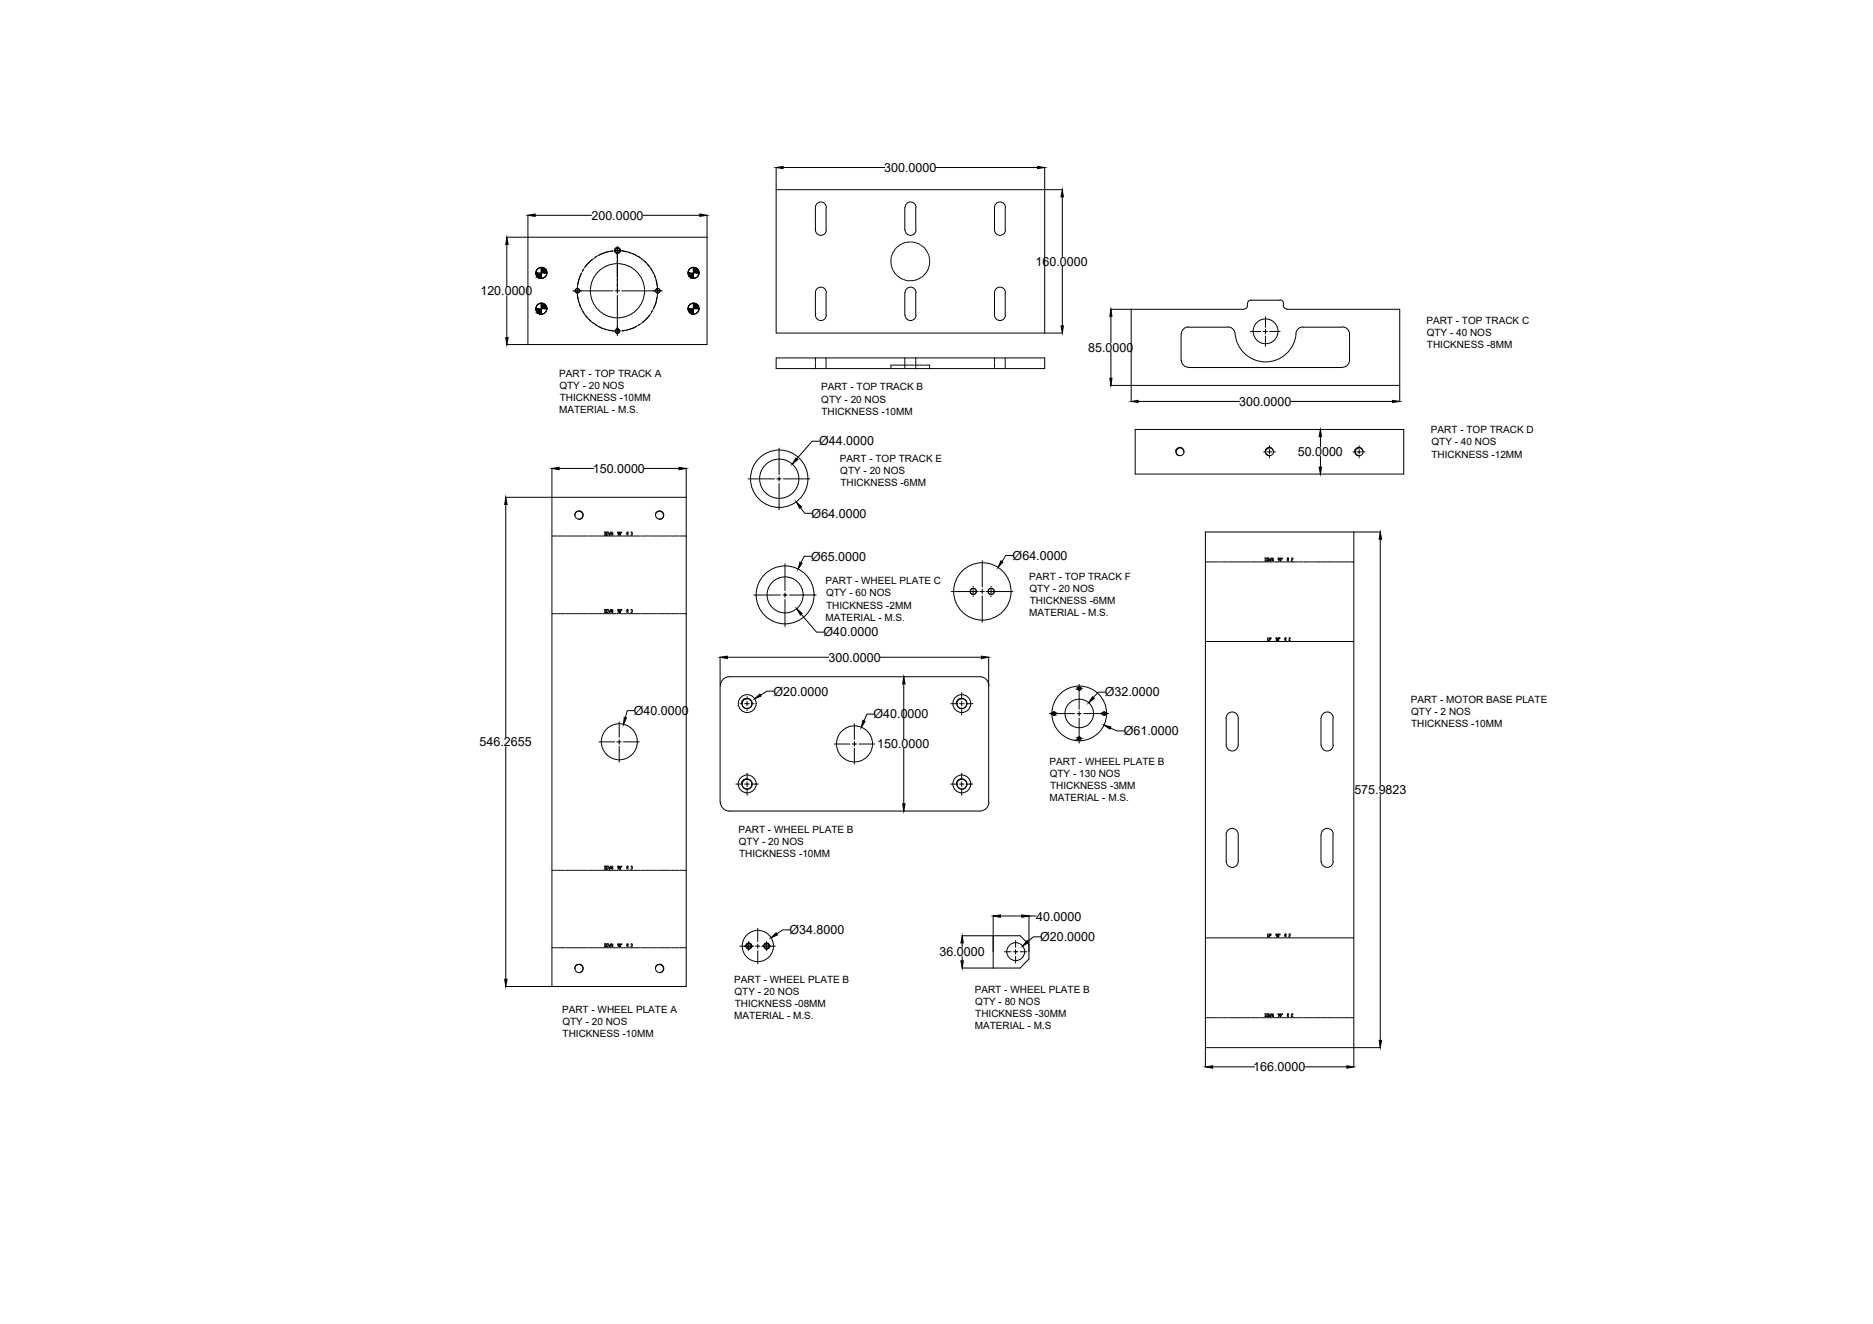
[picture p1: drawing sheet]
<svg xmlns="http://www.w3.org/2000/svg" width="297mm" height="210mm" viewBox="0 0 297 210" stroke-linecap="round" stroke-linejoin="round" font-family="sans-serif">
<!-- layer: 0 -->
<g fill="none" stroke="#000" stroke-width=".16">
<path d="M80.4 37.6h31.7M80.4 38.7v6.7M83.7 34.1v20.5M84.9 34.1h8.9M96.5 39.9l-1.7 .6M97.2 39.8h-.4M97.2 39.8l-.9 .1-1.3 .5M97.6 39.8h1.1l.6 .1M97.6 39.7h.1M97.6 39.7v.1M97.6 39.7h.7M97.9 39v7.5"/>
<path d="M98.6 39.8l1 .1 1.2 .5M99.7 40l.3 .1M102 34.1h9M112.1 34.1v20.5h-31.7M123.1 26.5v26.3h45.4M123.1 30.1h45.4M124.2 26.6h16.1M129.3 36.4a.87 .87 0 0 0 .9 .9 .87 .87 0 0 0 .8-.9M129.3 32.9a.87 .87 0 0 1 .9-.9 .87 .87 0 0 1 .8 .9M129.3 32.9v3.6M131 32.9v3.6M141.7 39.9l-.1 .2"/>
<path d="M141.8 39.7v.1M142 39.5l-.1 .1M142.2 39.3l-.1 .1M142.4 39.1l-.2 .1M142.6 38.9l-.2 .1M142.8 38.7l-.2 .2M143.1 38.7h-.2M143.3 38.5l-.1 .1M143.5 32.9v3.6M143.5 36.4a.87 .87 0 0 0 .9 .9 .87 .87 0 0 0 .9-.9M143.5 32.9a.87 .87 0 0 1 .9-.9 .87 .87 0 0 1 .9 .9M143.6 38.5h-.2"/>
<path d="M143.8 38.4l-.1 .1M143.9 38.4h.2M144.2 38.4h.1M144.5 38.4h.1M144.7 38.4h.2M145 38.4l.1 .1M145.2 32.9v3.6M145.2 38.5h.2M145.5 38.6h.2M145.7 38.7h.2M146 38.8l.1 .1M146.2 39l.1 .1"/>
<path d="M146.4 39.1l.1 .2M146.6 39.3l.1 .2M146.8 39.5l.1 .2M146.9 39.7l.1 .2M147.1 40v.1M148.4 26.6h16.1M157.7 36.4a.87 .87 0 0 0 .9 .9 .87 .87 0 0 0 .9-.9M157.7 32.9a.87 .87 0 0 1 .9-.9 .87 .87 0 0 1 .9 .9M157.7 32.9v3.6M159.4 32.9v3.6M165.7 26.5v26.3M168.5 31.2v9.5"/>
<path d="M80.4 46.9v6.6M90.8 46.1h6.4M91.6 46.2l.2 1.7M91.6 46.8l.2 1 .5 1.2M91.6 45.7v.7M91.6 45.4v.4M91.9 48.2l.1 .4M92.2 43.4l-.6 1.7M92.2 48.9l1 1.5M92.3 43.2l-.2 .4-.5 1.8M92.4 49.4l.2 .3M92.5 42.7l-.1 .4"/>
<path d="M92.6 42.6l-.2 .3M92.8 50l1.3 1.2M93.4 50.6l.3 .3M93.9 41.2l-1.2 1.2M94 51.1l1.5 .9M94.1 41l-1.3 1.3M94.4 51.4l.3 .2M94.5 40.7l-.3 .3M94.7 40.6l-.3 .2M95 51.8l1.3 .5 .9 .2M95.8 52.2l.4 .1M96.5 52.3l1.1 .2h.7"/>
<path d="M97.6 46.1h.7M97.6 52.5h.7M97.8 40.1h.1M97.9 46.8v6.4M98.6 46.1h6.4M99 52.4l-.3 .1M100.4 40.2l1.5 1M100.8 51.8l-1.2 .5-1 .2M101 51.7l-.3 .2-1.3 .4M101.2 40.6l.3 .2M101.5 51.4l-.3 .2M101.6 51.3l-.3 .2"/>
<path d="M101.8 41l1.2 1.3M102.2 41.4l.2 .2M102.6 41.9l1.1 1.5M103 50l-1.2 1.2M103.2 49.8l-1.3 1.3M103.2 42.6l.2 .3M103.4 49.3l-.2 .4M103.5 49.2l-.2 .3M103.6 43.2l.5 1.3 .2 .9M103.8 43.7l.2 .3M104 44.4l.3 1.7M104.2 47.2l-.2 .9-.3 .8"/>
<path d="M104.3 46.8l-.2 1-.5 1.2M104.3 45.7v.4M104.3 46.1v.3M104.3 46.5v.3M123.1 56.7h42.6v1.7h-42.6zM129.3 46.4a.87 .87 0 0 1 .9-.9 .87 .87 0 0 1 .8 .9M129.3 46.4v3.5a.87 .87 0 0 0 .9 .9 .87 .87 0 0 0 .8-.9M129.3 56.7v.2M129.3 57v.2M129.3 57.2v.2M129.3 57.5v.2M129.3 57.8v.2"/>
<path d="M129.3 58.1v.1M129.3 58.3v.1M131 46.4v3.6M131 56.7v.2M131 57v.2M131 57.2v.2M131 57.5v.2M131 57.8v.2M131 58.1v.1M131 58.3v.1M141.3 41.2v.2M141.3 41.5v.1"/>
<path d="M141.3 58.1v.2M141.3 58.3v.1M141.3 41.7v.2M141.3 40.9v.2M141.3 42l.1 .2M141.4 42.3l.1 .1M141.4 40.7l-.1 .1M141.5 57.9l-.2 .1M141.5 40.4l-.1 .2M141.5 42.5v.2M141.6 42.8l.1 .1M141.6 57.9h.2"/>
<path d="M141.6 40.1l-.1 .2M141.7 43l.1 .2M141.8 43.2l.2 .2M141.8 57.9h.2M142 43.4l.1 .2M142.1 57.9h.2M142.2 43.6l.1 .1M142.4 57.9h.2M142.4 43.8l.2 .1M142.6 44l.2 .1M142.6 57.9h.2M142.9 44.1l.1 .1"/>
<path d="M142.9 57.9h.2M143.1 44.2l.1 .1M143.2 57.9h.2M143.3 44.3l.2 .1M143.5 57.9h.2M143.5 46.4v3.6M143.5 56.7v.2M143.5 57v.2M143.5 57.2v.2M143.5 57.5v.2M143.5 57.8v.2M143.5 58.1v.1"/>
<path d="M143.5 58.3v.1M143.5 46.4a.87 .87 0 0 1 .9-.9 .87 .87 0 0 1 .9 .9M143.5 49.9a.87 .87 0 0 0 .9 .9 .87 .87 0 0 0 .9-.9M143.6 44.4l.1 .1M143.7 57.9h.2M143.8 44.5h.2M144 57.9h.2M144.1 44.5h.2M144.3 57.9h.2M144.4 44.5h.2M144.6 57.9h.1M144.8 57.9h.2"/>
<path d="M144.9 44.5h-.3M145.1 57.9h.2M145.1 44.4l-.2 .1M145.2 46.4v3.6M145.2 56.7v.2M145.2 57v.2M145.2 57.2v.2M145.2 57.5v.2M145.2 57.8v.2M145.2 58.1v.1M145.2 58.3v.1M145.4 57.9h.1"/>
<path d="M145.4 44.3l-.2 .1M145.6 57.9h.2M145.6 44.3h-.2M145.9 44.1l-.2 .1M145.9 57.9h.2M146.1 44l-.2 .1M146.2 57.9h.1M146.3 43.8l-.1 .2M146.5 57.9h.1M146.5 43.7l-.1 .1M146.7 43.4l-.2 .2M146.7 57.9h.2"/>
<path d="M146.8 43.2v.2M147 57.9h.2M147 43l-.1 .2M147.1 42.8v.1M147.2 40.2l.1 .2M147.3 42.6l-.1 .1M147.3 57.9l.1 .1M147.3 40.5v.2M147.3 42.3v.2M147.3 40.7l.1 .2M147.4 41v.2M147.4 42.1l-.1 .1"/>
<path d="M147.4 41.2v.2M147.4 41.5v.2M147.4 58.1v.2M147.4 58.3v.1M147.4 41.8v.1M157.7 46.4a.87 .87 0 0 1 .9-.9 .87 .87 0 0 1 .9 .9M157.7 46.4v3.5a.87 .87 0 0 0 .9 .9 .87 .87 0 0 0 .9-.9M157.7 56.7v.2M157.7 57v.2M157.7 57.2v.2M157.7 57.5v.2M157.7 57.8v.2"/>
<path d="M157.7 58.1v.1M157.7 58.3v.1M159.4 46.4v3.6M159.4 56.7v.2M159.4 57v.2M159.4 57.2v.2M159.4 57.5v.2M159.4 57.8v.2M159.4 58.1v.1M159.4 58.3v.1M168.5 42.2v9.5M176.1 49h3.3"/>
<path d="M176.2 50.1v4.2M176.2 55.8v4.2M187.3 53v4.1M187.4 57.1a1.12 1.12 0 0 0 1.1 1.1M188.5 51.9h6.2M188.5 58.3h24.4M188.5 51.8a1.12 1.12 0 0 0-1.1 1.2M194.7 51.8a1.15 1.15 0 0 1 1.2 1.1 4.9 4.9 0 0 0 5 4.5 4.9 4.9 0 0 0 4.7-4.9 1.12 1.12 0 0 1 1-.7M197.3 49h-17.9v14.7M197.8 48.1v.3M197.9 48.4l-.3 .5-.3 .1M198.3 52.5h1.7"/>
<path d="M198.4 47.6h4.6M198.4 47.6h-.3l-.2 .5M200.3 52.5h.7M200.7 50.2v1.7M200.7 52.2v.7M200.7 53.3v1.6M201.4 52.5h1.6M203 47.6h.3l.3 .5M203.5 48.4l.3 .5 .3 .1M203.5 48.1v.3M204.1 49h17.9v14.7M206.6 51.9h6.3"/>
<path d="M212.9 51.8a1.12 1.12 0 0 1 1.1 1.2v4.1M214 57.1a1.12 1.12 0 0 1-1.1 1.1M80.2 78.8h28.6M80.2 80v36.9M87.5 74.2v82.2M88.7 74.3h5.5M102.2 74.3h5.5M108.8 74.2v82.2h-28.6M118.6 75.9h4.2M123.2 75.9h.7M123.5 75.9l.1 .1M123.6 71v4.2"/>
<path d="M123.6 75.6v.7M123.6 76.6v4.2M124.2 75.9h4.2M129.9 69.9h-1.1l-2.4 2.8M176.1 61.1h3.3M179.4 61.1h42.6M180 68.1h42.6v7.1h-42.6zM180.5 63.6h16.1M186.6 71.1a.63 .63 0 0 1 .8-.1 .63 .63 0 0 1 .3 .6 .6 .6 0 0 0-.6-.6 .6 .6 0 0 0-.6 .6 .6 .6 0 0 0 .6 .6 .65 .65 0 0 1-.6-.3 .65 .65 0 0 1 .1-.8zM187.8 71.6a.61 .61 0 0 1-.6 .6M200.4 71.6h.2M200.8 71.1a.66 .66 0 0 1 .8-.1 .66 .66 0 0 1 .4 .6 .61 .61 0 0 0-.6-.6 .61 .61 0 0 0-.7 .6 .61 .61 0 0 0 .6 .6 .65 .65 0 0 1-.6-.3 .65 .65 0 0 1 .1-.8z"/>
<path d="M201 71.6h.7M201.3 70.7v.2M201.3 71.3v.7M201.3 72.3v.3M202 71.6a.61 .61 0 0 1-.7 .6M202 71.6h.3M204.8 63.6h16M209.4 69.2v1.7M209.4 72.4v1.7M214.6 71.6h.2M215 71.1a.63 .63 0 0 1 .8-.1 .63 .63 0 0 1 .3 .6 .6 .6 0 0 0-.6-.6 .6 .6 0 0 0-.6 .6 .6 .6 0 0 0 .6 .6 .64 .64 0 0 1-.6-.3 .64 .64 0 0 1 .1-.8zM215.2 71.6h.7"/>
<path d="M215.5 70.7v.2M215.5 71.3v.7M215.5 72.3v.3M216.2 71.6a.61 .61 0 0 1-.6 .6M216.3 71.6h.2M87.5 97.3h.2M87.5 85h.2M87.8 97.3h.2M87.8 85h.2M88.1 97.3h.2M88.1 85h.2M88.4 97.3h.1"/>
<path d="M88.4 85h.1M88.6 97.3h.2M88.6 85h.2M88.9 97.3h.2M88.9 85h.2M89.2 97.3h.2M89.2 85h.2M89.4 97.3h.2M89.4 85h.2M89.7 97.3h.2M89.7 85h.2M90 97.3h.2"/>
<path d="M90 85h.2M90.2 97.3h.3M90.2 85h.3M90.5 97.3h.2M90.5 85h.2M90.8 97.3h.2M90.8 85h.2M91 97.3h.3M91 85h.3M91.2 81.7a.66 .66 0 0 0 .6 .6M91.3 81.2a.67 .67 0 0 1 1.1 .2 .67 .67 0 0 1-.6 .9 .62 .62 0 0 0 .6-.6 .62 .62 0 0 0-.6-.6 .62 .62 0 0 0-.6 .6zM91.3 97.3h.2"/>
<path d="M91.3 85h.2M91.6 97.3h.2M91.6 85h.2M91.9 97.3h.2M91.9 85h.2M92.1 97.3h.2M92.1 85h.2M92.4 97.3h.2M92.4 85h.2M92.7 97.3h.2M92.7 85h.2M92.9 97.3h.2"/>
<path d="M92.9 85h.2M93.2 97.3h.2M93.2 85h.2M93.5 97.3h.2M93.5 85h.2M93.8 97.3h.2M93.8 85h.2M94.1 97.3h.1M94.1 85h.1M94.3 97.3h.2M94.3 85h.2M94.6 97.3h.2"/>
<path d="M94.6 85h.2M94.9 97.3h.1M94.9 85h.1M95.1 97.3h.2M95.1 85h.2M95.4 97.3h.2M95.4 85h.2M95.7 97.3h.1M95.7 85h.1M95.9 84.3l.2 .1v.4l-.2 .1M95.9 96.6l.2 .1v.3l-.2 .1M95.9 97.3h.2"/>
<path d="M95.9 85h.2M95.9 84.3v.6M95.9 96.6v.5M96.2 84.3h.2v.6h-.2zM96.2 96.6h.2v.5h-.2zM96.2 97.3h.2M96.2 85h.2M96.5 97.3h.2M96.5 85h.2M96.5 84.3l.1 .6 .2-.6M96.5 96.6l.1 .5 .2-.5M96.8 97.3h.1"/>
<path d="M96.8 85h.1M97 97.3h.2M97 85h.2M97.2 84.3v.6l-.3-.6v.6M97.2 96.6v.5l-.3-.5v.5M97.3 97.3h.2M97.3 85h.2M97.6 97.3h.1M97.6 85h.1M97.8 97.3h.2M97.8 85h.2M98.1 97.3h.2"/>
<path d="M98.1 85h.2M98.2 84.6h-.2v-.3l.2 .1v.3l-.2 .2M98.2 96.9h-.2v-.3l.2 .1v.3l-.2 .1M98.2 84.4l.1-.1 .1 .1v.5l-.2-.1zM98.2 96.7l.1-.1 .1 .1v.4l-.2-.1zM98.4 97.3h.1M98.4 85h.1M98.6 84.3v.2zM98.6 96.6v.2zM98.6 97.3h.2M98.6 85h.2M98.9 97.3h.2"/>
<path d="M98.9 85h.2M99.2 97.3h.1M99.2 85h.1M99.4 84.6l.2-.1v-.2h-.2v.6M99.4 96.9l.2-.1v-.2h-.2v.5M99.5 97.3h.1M99.5 85h.1M99.5 84.6l.1 .3M99.5 96.9l.1 .2M99.7 97.3h.2M99.7 85h.2M100 97.3h.2"/>
<path d="M100 85h.2M100.1 84.4l.1-.1v.3M100.1 96.7l.1-.1v.3M100.2 84.6v.3l-.1-.1M100.2 96.9v.2l-.1-.1M100.3 97.3h.1M100.3 85h.1M100.5 97.3h.2M100.5 85h.2M100.8 97.3h.2M100.8 85h.2M101.1 97.3h.1"/>
<path d="M101.1 85h.1M101.3 97.3h.2M101.3 85h.2M101.6 97.3h.2M101.6 85h.2M101.9 97.3h.2M101.9 85h.2M102.1 97.3h.2M102.1 85h.2M102.4 97.3h.2M102.4 85h.2M102.7 97.3h.2"/>
<path d="M102.7 85h.2M103 97.3h.2M103 85h.2M103.2 97.3h.2M103.2 85h.2M103.5 97.3h.2M103.5 85h.2M103.8 97.3h.2M103.8 85h.2M104 81.7a.66 .66 0 0 0 .6 .6M104 97.3h.2M104 85h.2"/>
<path d="M104.1 81.2a.67 .67 0 0 1 1.1 .2 .67 .67 0 0 1-.6 .9 .62 .62 0 0 0 .6-.6 .62 .62 0 0 0-.6-.6 .62 .62 0 0 0-.6 .6zM104.3 97.3h.2M104.3 85h.2M104.6 97.3h.2M104.6 85h.2M104.8 97.3h.3M104.8 85h.3M105.1 97.3h.2M105.1 85h.2M105.4 97.3h.2M105.4 85h.2M105.6 97.3h.3"/>
<path d="M105.6 85h.3M105.9 97.3h.2M105.9 85h.2M106.2 97.3h.2M106.2 85h.2M106.5 97.3h.2M106.5 85h.2M106.8 97.3h.1M106.8 85h.1M107 97.3h.2M107 85h.2M107.3 97.3h.2"/>
<path d="M107.3 85h.2M107.6 97.3h.1M107.6 85h.1M107.9 97.3h.1M107.9 85h.1M108.1 97.3h.2M108.1 85h.2M108.4 97.3h.2M108.4 85h.2M108.7 97.3h.1M108.7 85h.1M119.5 94.3h4.3"/>
<path d="M124.1 94.3h.7M124.5 94.3h.1M124.5 89.4v4.2M124.5 94v.7M124.5 95.1v4.2M125.2 94.3h4.2M126.9 80.5l.7 .9h1.2M127.1 97.4l2.4 2.8h1.1M128.7 88.2h-1.2l-.5 1M150.9 93.8h4.2M154.3 92.9v.2M154.3 93.4v.7"/>
<path d="M154.3 94.5v.1M155.4 93.8h.7M155.8 93.7l-.1 .1M155.8 88.9v4.2M155.8 93.4v.7M155.8 94.5v4.2M156.4 93.8h4.2M157.2 92.9v.2M157.2 93.4v.7M157.2 94.5v.1M160.6 88.1h-1.1l-.6 .9M191.2 89.1h.1"/>
<path d="M191.3 89.1h.2M191.6 89.1h.2M191.9 89.1h.2M192.2 89.1h.1M192.4 89.1h.2M192.7 89.1h.2M193 89.1h.2M193.2 89.1h.2M193.5 89.1h.2M193.8 89.1h.2M194 89.1h.3M194.3 89.1h.2"/>
<path d="M194.6 89.1h.2M194.9 89.1h.2M195.1 89.1h.2M195.4 89.1h.2M195.7 89.1h.2M195.9 89.1h.2M196.2 89.1h.2M196.5 89.1h.2M196.8 89.1h.2M197 89.1h.2M197.3 89.1h.2M197.6 89.1h.2"/>
<path d="M197.9 89.1h.1M198.1 89.1h.2M198.4 89.1h.2M198.7 89.1h.1M198.9 89.1h.2M199.2 89.1h.2M199.5 89.1h.1M199.8 89.1h.1M200 89.1h.2M200.3 89.1h.2M200.6 89.1h.1M200.6 88.4l.2 .1v.4l-.2 .1"/>
<path d="M200.6 88.4v.6M200.8 89.1h.2M200.9 88.4h.3v.6h-.3zM201.1 89.1h.2M201.2 88.4l.2 .6v-.3l.1 .3 .1-.6M201.4 89.1h.1M201.6 89.1h.2M201.9 88.4v.6l-.2-.6v.6M201.9 89.1h.2M202.2 89.1h.1M202.4 89.1h.2M202.7 89.1h.2"/>
<path d="M202.9 88.7h-.2v-.3l.2 .1v.3l-.2 .2M203 89.1h.1M203.1 88.4l.1 .1-.1 .5zM203.3 88.5l.1-.1v.1v.1zM203.3 89.1h.1M203.5 89.1h.2M203.8 89.1h.2M204.1 89.1h.1M204.2 88.7h.1v-.3h-.1v.6M204.2 88.7l.2 .3M204.3 89.1h.2M204.6 89.1h.2"/>
<path d="M204.8 88.5l.1-.1 .1 .1-.2 .3v.2h.2M204.9 89.1h.1M205.1 89.1h.2M205.4 89.1h.2M205.7 89.1h.2M205.9 89.1h.2M206.2 89.1h.2M206.5 89.1h.2M206.8 89.1h.2M207 89.1h.2M207.3 89.1h.2M207.6 89.1h.2"/>
<path d="M207.8 89.1h.2M208.1 89.1h.2M208.4 89.1h.2M208.6 89.1h.3M208.9 89.1h.2M209.2 89.1h.2M209.5 89.1h.2M209.7 89.1h.2M210 89.1h.2M210.3 89.1h.2M210.6 89.1h.1M210.8 89.1h.2"/>
<path d="M211.1 89.1h.2M211.4 89.1h.1M211.7 89.1h.1M211.9 89.1h.2M212.2 89.1h.2M212.5 89.1h.1M212.7 89.1h.2M213 89.1h.2M213.3 89.1h.1M213.5 89.1h.2M213.8 89.1h.2M214.1 89.1h.1"/>
<path d="M214.3 89.1h.2M214.6 89.1h.1M214.7 84.3h4.2M218.9 85.5v39M80.2 118.4v36.9M95 117.6h2.5M97.8 117.6h.7M98.2 114.4v2.5M98.2 117.3v.7M98.2 118.3v2.5M98.9 117.6h2.5M100.6 112.7h-1.1l-.3 1.1"/>
<path d="M114.2 104.2v4.5M114.2 108.7v18.5M115.3 104.2h16.1M117.3 111.6h.5M117.7 111.5a.79 .79 0 0 0 1 .8 .79 .79 0 0 0 .5-1.2 .79 .79 0 0 0-1.3-.2l-.3 .5a.82 .82 0 0 1 1.1-.7 .82 .82 0 0 1 .4 1.3 .82 .82 0 0 1-1.3 .1l-.1-.5M117.7 111.3h-.1M118.1 111.6h.7M118.5 111.5l-.1 .1M118.5 110.4v.4M118.5 111.2v.7M118.5 112.2v.5M118.5 110.8a.78 .78 0 0 0-.8 .7"/>
<path d="M119.2 111.6h.4M122.7 109.6h-1.1l-1 .6M132.3 118h2.5M135.2 118h.6M135.5 118h.1M135.5 114.7v2.5M135.5 117.6v.7M135.5 118.6v2.5M136.2 118h2.5M138.6 113.2h-1.1l-.5 1.1M139.6 104.2h16M143.3 107.3h.1"/>
<path d="M143.3 108.4v8.8M143.3 118.7v8.7M150.8 111.6h1M151.7 111.3h.1M152.2 111.6h.7M152.5 110.8a.88 .88 0 0 0-.8 .6 .82 .82 0 0 1 .9-.7 .82 .82 0 0 1 .7 .9 .82 .82 0 0 1-.9 .7 .73 .73 0 0 1-.6-.7M152.5 109.8v1M152.5 111.2v.7M152.5 112.2v1.1M153.2 111.6h1.1M155.4 107.3h-39.7a1.42 1.42 0 0 0-1.5 1.4M155.4 107.3a1.42 1.42 0 0 1 1.4 1.4"/>
<path d="M156.8 104.2v4.5M156.8 108.7v18.5M166.4 113.1h4M170.8 113.1h.7M171.1 113.1h.1M171.1 108.5v4M171.1 112.8v.7M171.1 113.8v4M171.9 113.1h3.9M175.3 109.7h-1.2l-.7 .9M176.1 115.4l1.1 .5h1.1M191.2 101.7h23.5"/>
<path d="M194.5 113.8a.95 .95 0 0 1 .9-.9 .95 .95 0 0 1 1 .9M194.5 113.8v4.3a.95 .95 0 0 0 .9 1 .95 .95 0 0 0 1-1v-4.3M201 101.1l.1 .5 .1-.1v-.4M201.4 101.3h.1v-.2h-.1v.5M202.6 101.3h-.2v-.2h.2v.3l-.2 .2M202.6 101.1h.2v.5l-.2-.1zM202.9 101.1h.1v.1zM203.8 101.3h.1l.1-.2h-.2v.5M203.8 101.3l.2 .3M204.4 101.1h.2l-.2 .3v.2h.2M209.5 113.8v4.3M209.5 113.8a.95 .95 0 0 1 1-.9 .95 .95 0 0 1 .9 .9"/>
<path d="M209.5 118.1a.95 .95 0 0 0 1 1 .95 .95 0 0 0 .9-1M211.4 113.8v4.3M87.5 138h.2M87.8 138h.2M88.1 138h.2M88.4 138h.1M88.6 138h.2M88.9 138h.2M89.2 138h.2M89.4 138h.2M89.7 138h.2M90 138h.2"/>
<path d="M90.2 138h.3M90.5 138h.2M90.8 138h.2M91 138h.3M91.3 138h.2M91.6 138h.2M91.9 138h.2M92.1 138h.2M92.4 138h.2M92.7 138h.2M92.9 138h.2M93.2 138h.2"/>
<path d="M93.5 138h.2M93.8 138h.2M94.1 138h.1M94.3 138h.2M94.6 138h.2M94.9 138h.1M95.1 138h.2M95.4 138h.2M95.7 138h.1M95.9 137.3l.2 .1v.3l-.2 .1M95.9 138h.2M95.9 137.3v.5"/>
<path d="M96.2 137.3h.2v.5h-.2zM96.2 138h.2M96.5 138h.2M96.5 137.3l.1 .5 .2-.5M96.8 138h.1M97 138h.2M97.2 137.3v.5l-.3-.5v.5M97.3 138h.2M97.6 138h.1M97.8 138h.2M98.1 138h.2M98.2 137.6h-.2v-.3l.2 .1v.2l-.2 .2"/>
<path d="M98.2 137.4l.1-.1 .1 .1v.4l-.2-.1zM98.4 138h.1M98.6 137.3v.2zM98.6 138h.2M98.9 138h.2M99.2 138h.1M99.4 137.6l.2-.1v-.2h-.2v.5M99.5 138h.1M99.5 137.6l.1 .2M99.7 138h.2M100 138h.2M100.1 137.4l.1-.1v.3"/>
<path d="M100.2 137.6v.2l-.1-.1M100.3 138h.1M100.5 138h.2M100.8 138h.2M101.1 138h.1M101.3 138h.2M101.6 138h.2M101.9 138h.2M102.1 138h.2M102.4 138h.2M102.7 138h.2M103 138h.2"/>
<path d="M103.2 138h.2M103.5 138h.2M103.8 138h.2M104 138h.2M104.3 138h.2M104.6 138h.2M104.8 138h.3M105.1 138h.2M105.4 138h.2M105.6 138h.3M105.9 138h.2M106.2 138h.2"/>
<path d="M106.5 138h.2M106.8 138h.1M107 138h.2M107.3 138h.2M107.6 138h.1M107.9 138h.1M108.1 138h.2M108.4 138h.2M108.7 138h.1M114.2 127.2a1.42 1.42 0 0 0 1.5 1.4h39.7M116.7 124.3h1.1M117.7 124.1h-.1"/>
<path d="M117.9 123.6a.83 .83 0 0 1 1.2 .2 .83 .83 0 0 1-.2 1.2 .83 .83 0 0 1-1.2-.4v-.3a.79 .79 0 0 0 1 .8 .79 .79 0 0 0 .5-1.2 .79 .79 0 0 0-1.3-.2l-.3 .5zM118.1 124.3h.7M118.5 122.6v1M118.5 124v.7M118.5 125v1.1M118.5 123.5a.78 .78 0 0 0-.8 .8M119.2 124.3h1.1M143.3 128.6h.1M150.8 124.3h1M151.7 124.1h.1M151.9 123.8a.83 .83 0 0 1 1.2-.1 .83 .83 0 0 1-.1 1.2 .83 .83 0 0 1-1.2-.3v-.3a.79 .79 0 0 0 .9 .8 .79 .79 0 0 0 .5-1.2 .79 .79 0 0 0-1.2-.2l-.3 .5zM152.2 124.3h.7"/>
<path d="M152.5 122.6v1M152.5 124v.7M152.5 125v1.1M152.5 123.5a.78 .78 0 0 0-.7 .8M153.2 124.3h1.1M156.8 127.2a1.42 1.42 0 0 1-1.4 1.4M194.5 136.6v-4.3a.95 .95 0 0 1 .9-1 .95 .95 0 0 1 1 1v4.3M194.5 136.6a.95 .95 0 0 0 .9 .9 .95 .95 0 0 0 1-.9M209.5 132.3v4.3M209.5 132.3a.95 .95 0 0 1 1-1 .95 .95 0 0 1 .9 1M209.5 136.6a.95 .95 0 0 0 1 .9 .95 .95 0 0 0 .9-.9M211.4 132.3v4.3"/>
<path d="M218.9 126v38.9M87.5 150.3h.2M87.8 150.3h.2M88.1 150.3h.2M88.4 150.3h.1M88.6 150.3h.2M88.9 150.3h.2M89.2 150.3h.2M89.4 150.3h.2M89.7 150.3h.2M90 150.3h.2M90.2 150.3h.3"/>
<path d="M90.5 150.3h.2M90.8 150.3h.2M91 150.3h.3M91.2 153.6a.63 .63 0 0 1 .6-.7 .63 .63 0 0 1 .6 .7 .63 .63 0 0 1-.6 .6M91.2 153.6a.67 .67 0 0 1 .6-.7 .67 .67 0 0 1 .7 .6 .67 .67 0 0 1-.7 .7M91.2 153.5a.66 .66 0 0 0 .6 .7M91.3 150.3h.2M91.6 150.3h.2M91.9 150.3h.2M92.1 150.3h.2M92.4 150.3h.2M92.7 150.3h.2"/>
<path d="M92.9 150.3h.2M93.2 150.3h.2M93.5 150.3h.2M93.8 150.3h.2M94.1 150.3h.1M94.3 150.3h.2M94.6 150.3h.2M94.9 150.3h.1M95.1 150.3h.2M95.4 150.3h.2M95.7 150.3h.1M95.9 149.6l.2 .1v.3l-.2 .1"/>
<path d="M95.9 150.3h.2M95.9 149.6v.5M96.2 149.6h.2v.5h-.2zM96.2 150.3h.2M96.5 150.3h.2M96.5 149.6l.1 .5 .2-.5M96.8 150.3h.1M97 150.3h.2M97.2 149.6v.5l-.3-.5v.5M97.3 150.3h.2M97.6 150.3h.1M97.8 150.3h.2"/>
<path d="M98.1 150.3h.2M98.2 149.8h-.3l.1-.2 .2 .1v.2l-.2 .2M98.2 149.7l.1-.1 .1 .1v.4l-.2-.1zM98.4 150.3h.1M98.6 149.6v.2zM98.6 150.3h.2M98.9 150.3h.2M99.2 150.3h.1M99.4 149.8h.2v-.2h-.2v.5M99.5 150.3h.1M99.5 149.8l.1 .3M99.7 150.3h.2"/>
<path d="M100 150.3h.2M100.1 149.7l.1-.1v.2M100.2 149.8v.3l-.1-.1M100.3 150.3h.1M100.5 150.3h.2M100.8 150.3h.2M101.1 150.3h.1M101.3 150.3h.2M101.6 150.3h.2M101.9 150.3h.2M102.1 150.3h.2M102.4 150.3h.2"/>
<path d="M102.7 150.3h.2M103 150.3h.2M103.2 150.3h.2M103.5 150.3h.2M103.8 150.3h.2M104 153.5a.66 .66 0 0 0 .6 .7M104 150.3h.2M104.1 153.1a.67 .67 0 0 1 1.1 .1 .67 .67 0 0 1-.6 1 .63 .63 0 0 0 .6-.6 .63 .63 0 0 0-.6-.7 .63 .63 0 0 0-.6 .7zM104.3 150.3h.2M104.6 150.3h.2M104.8 150.3h.3M105.1 150.3h.2"/>
<path d="M105.4 150.3h.2M105.6 150.3h.3M105.9 150.3h.2M106.2 150.3h.2M106.5 150.3h.2M106.8 150.3h.1M107 150.3h.2M107.3 150.3h.2M107.6 150.3h.1M107.9 150.3h.1M108.1 150.3h.2M108.4 150.3h.2"/>
<path d="M108.7 150.3h.1M117.3 150h2.2M118.3 150.1a.44 .44 0 0 1 .4-.6 .44 .44 0 0 1 .5 .5 .44 .44 0 0 1-.6 .4M118.7 149.3v1.4M119.8 150h.7M120.1 150h.1M120.2 147.2v2.1M120.2 149.7v.7M120.2 150.7v2.1M120.8 150h2.2M121.2 150.1a.44 .44 0 0 1 .3-.6 .44 .44 0 0 1 .5 .5 .44 .44 0 0 1-.5 .4M121.6 149.3v1.4"/>
<path d="M125.3 147.4h-1.2l-.9 .7M152.6 148.4h9.2l1.4 1.3M152.6 149.5v.7M152.6 151.7v.6M157.5 145.2v8.3M158.7 145.2h3.3M159.3 150.9h1M160.7 150.9h.7M161.1 150.9h.1M161.1 149.1v1.1M161.1 150.6v.7M161.1 151.6v1.1"/>
<path d="M161.8 150.9h1M164.3 145.2h-1.1v6.8l-1.4 1.5h-9.2M165 148.5h-1.1l-.9 .7M191.2 148.7h23.5M201 148.1l.1 .5 .1-.1v-.4M201.4 148.3h.1v-.2h-.1v.5M202.6 148.3h-.2v-.2h.2v.3l-.2 .2M202.7 148.1h.1v.5l-.2-.1zM203 148.1v.1l-.1-.1zM203.8 148.3l.2-.1-.1-.1h-.1v.5M203.8 148.3l.2 .3M204.4 148.1h.1h.1l-.2 .3v.2h.2"/>
<path d="M191.2 161.3h.1M191.2 169.2v-84.9h23.5v84.9M191.2 166.1h23.5M191.3 161.3h.2M191.6 161.3h.2M191.9 161.3h.2M192.2 161.3h.1M192.3 169.1h6.7M192.4 161.3h.2M192.7 161.3h.2M193 161.3h.2M193.2 161.3h.2"/>
<path d="M193.5 161.3h.2M193.8 161.3h.2M194 161.3h.3M194.3 161.3h.2M194.6 161.3h.2M194.9 161.3h.2M195.1 161.3h.2M195.4 161.3h.2M195.7 161.3h.2M195.9 161.3h.2M196.2 161.3h.2M196.5 161.3h.2"/>
<path d="M196.8 161.3h.2M197 161.3h.2M197.3 161.3h.2M197.6 161.3h.2M197.9 161.3h.1M198.1 161.3h.2M198.4 161.3h.2M198.7 161.3h.1M198.9 161.3h.2M199.2 161.3h.2M199.5 161.3h.1M199.8 161.3h.1"/>
<path d="M200 161.3h.2M200.3 161.3h.2M200.6 161.3h.1M200.6 160.7l.2 .1v.4h-.2M200.6 160.7v.5M200.8 161.3h.2M200.9 160.7h.3v.5h-.3zM201.1 161.3h.2M201.2 160.7l.2 .5v-.3l.1 .3 .1-.5M201.4 161.3h.1M201.6 161.3h.2M201.9 160.7v.5l-.2-.5v.5"/>
<path d="M201.9 161.3h.2M202.2 161.3h.1M202.4 161.3h.2M202.7 161.3h.2M202.9 160.9h-.2v-.2l.2 .1v.2l-.2 .2M203 161.3h.1M203.1 160.7l.1 .1-.1 .4zM203.3 160.8l.1-.1v.1zM203.3 161.3h.1M203.5 161.3h.2M203.8 161.3h.2M204.1 161.3h.1"/>
<path d="M204.2 160.9h.1v-.2h-.1v.5M204.2 160.9l.2 .3M204.3 161.3h.2M204.6 161.3h.2M204.8 160.8l.1-.1 .1 .1-.2 .2v.2h.2M204.9 161.3h.1M205.1 161.3h.2M205.4 161.3h.2M205.7 161.3h.2M205.9 161.3h.2M206.2 161.3h.2M206.5 161.3h.2"/>
<path d="M206.8 161.3h.2M206.9 169.1h6.7M207 161.3h.2M207.3 161.3h.2M207.6 161.3h.2M207.8 161.3h.2M208.1 161.3h.2M208.4 161.3h.2M208.6 161.3h.3M208.9 161.3h.2M209.2 161.3h.2M209.5 161.3h.2"/>
<path d="M209.7 161.3h.2M210 161.3h.2M210.3 161.3h.2M210.6 161.3h.1M210.8 161.3h.2M211.1 161.3h.2M211.4 161.3h.1M211.7 161.3h.1M211.9 161.3h.2M212.2 161.3h.2M212.5 161.3h.1M212.7 161.3h.2"/>
<path d="M213 161.3h.2M213.3 161.3h.1M213.5 161.3h.2M213.8 161.3h.2M214.1 161.3h.1M214.3 161.3h.2M214.6 161.3h.1M214.7 166.1h4.2"/>
<circle cx="97.9" cy="39.7" r=".49"/>
<circle cx="97.9" cy="39.7" r=".36"/>
<circle cx="85.9" cy="48.9" r=".87"/>
<circle cx="85.9" cy="43.3" r=".87"/>
<circle cx="91.6" cy="46.1" r=".36"/>
<circle cx="97.9" cy="46.1" r="4.3"/>
<circle cx="97.9" cy="52.5" r=".36"/>
<circle cx="104.3" cy="46.1" r=".36"/>
<circle cx="110" cy="43.3" r=".87"/>
<circle cx="110" cy="48.9" r=".87"/>
<circle cx="200.7" cy="52.5" r="1.97"/>
<circle cx="123.6" cy="75.9" r="4.6"/>
<circle cx="123.6" cy="75.9" r="3.1"/>
<circle cx="124.5" cy="94.3" r="4.6"/>
<circle cx="124.5" cy="94.3" r="2.86"/>
<circle cx="154.4" cy="93.8" r=".49"/>
<circle cx="155.8" cy="93.8" r="4.6"/>
<circle cx="157.2" cy="93.8" r=".49"/>
<circle cx="98.2" cy="117.6" r="2.86"/>
<circle cx="118.5" cy="111.5" r="1.42"/>
<circle cx="135.5" cy="117.9" r="2.86"/>
<circle cx="152.5" cy="111.5" r=".79"/>
<circle cx="152.5" cy="111.5" r="1.42"/>
<circle cx="167.2" cy="113.1" r=".23"/>
<circle cx="171.2" cy="113.1" r="4.3"/>
<circle cx="171.2" cy="113.1" r="2.27"/>
<circle cx="171.2" cy="109.1" r=".23"/>
<circle cx="171.2" cy="117.1" r=".23"/>
<circle cx="175.1" cy="113.1" r=".23"/>
<circle cx="118.5" cy="124.3" r="1.42"/>
<circle cx="152.5" cy="124.3" r="1.42"/>
<circle cx="118.8" cy="150" r=".49"/>
<circle cx="118.8" cy="150" r=".36"/>
<circle cx="120.2" cy="150" r="2.48"/>
<circle cx="121.6" cy="150" r=".49"/>
<circle cx="121.6" cy="150" r=".36"/>
<circle cx="161.1" cy="150.9" r="1.42"/>
</g>
<g fill="#000" stroke="#000" stroke-width=".16">
<path d="M80.4 37.6l.2 1.1h-.4zM83.7 34.1l1.2-.2v.4zM111 33.9l1.1 .2-1.1 .2zM123.1 26.6l1.1-.2v.3zM164.5 26.4l1.2 .2-1.2 .1zM168.5 30.1l.1 1.1h-.3zM80.2 53.5h.4l-.2 1.1zM85.5 49.8h.3zM85.5 44.1h.3zM85.8 48.1h.2zM85.8 42.4h.2zM109.7 49.8h.3z"/>
<path d="M109.7 44.1h.3zM110 48.1h.1zM110 42.4h.1zM168.3 51.7h.3l-.1 1.1zM176 60h.3l-.1 1.1zM176.2 49l.1 1.1h-.3zM80.2 78.8l.2 1.2h-.4zM87.5 74.3l1.2-.2v.4zM107.7 74.1l1.1 .2-1.1 .2zM126.2 72.6l.3 .3-.9 .7zM179.4 63.6l1.1-.1v.3zM209.2 74.1h.4l-.2 1.1z"/>
<path d="M209.4 68.1l.2 1.1h-.4zM220.8 63.5l1.2 .1-1.2 .2zM126.9 89.1l.3 .2-.6 .9zM126.3 79.6l.8 .8-.3 .2zM126.4 96.5l.8 .8-.3 .2zM158.7 88.9l.3 .2-.7 .9zM218.9 84.3l.2 1.2h-.4zM99 113.7l.3 .1-.4 1.1zM114.2 104.2l1.1-.2v.4zM119.7 110.8l.8-.8 .2 .3zM136.8 114.2l.4 .2-.6 .9zM143.3 107.3l.2 1.1h-.3z"/>
<path d="M155.6 104l1.2 .2-1.2 .2zM167 113.3h.2zM167.1 113.3h.1zM171 109.3h.1zM171 109.4h.1zM171 117.3h.1zM173.3 110.5l.3 .2-1 .7zM174.9 113.3h.2zM175 113.3h.1zM175.1 114.9l1.1 .3-.2 .4zM143.2 127.4h.3l-.2 1.2zM80 155.3h.4l-.2 1.1z"/>
<path d="M122.2 148.7l.9-.8 .2 .3zM152.6 148.4l.2 1.1h-.4zM152.4 152.3h.4l-.2 1.2zM157.5 145.2l1.2-.2v.4zM162 145l1.2 .2-1.2 .2zM162.9 149.1l.2 .3-.9 .6zM191.2 169.1l1.1-.1v.3zM213.6 169l1.1 .1-1.1 .2zM218.7 164.9h.4l-.2 1.2z"/>
<path d="M85 49l.8 .1v-.1zM85 49l.8 .1h-.8z"/>
<path d="M85 49.1l.8 .1v-.1zM85 49.1l.8 .1h-.8z"/>
<path d="M85 49.2l.8 .2v-.2zM85 49.2l.8 .2h-.7z"/>
<path d="M85.1 49.4l.7 .1v-.1zM85.1 49.4l.7 .1h-.6z"/>
<path d="M85.2 49.5l.6 .1v-.1zM85.2 49.5l.6 .1h-.5z"/>
<path d="M85.3 49.6l.5 .1v-.1zM85.3 49.6l.5 .1z"/>
<path d="M85.4 49.7l.4 .1zM85.4 49.7l.4 .1z"/>
<path d="M85.7 49.8h.1zM85.5 49.8h.3z"/>
<path d="M85 43.3l.8 .1v-.1zM85 43.3l.8 .1h-.8z"/>
<path d="M85 43.4l.8 .2v-.2zM85 43.4l.8 .2h-.8z"/>
<path d="M85 43.6l.8 .1v-.1zM85 43.6l.8 .1h-.7z"/>
<path d="M85.1 43.7l.7 .1v-.1zM85.1 43.7l.7 .1h-.6z"/>
<path d="M85.2 43.8l.6 .2v-.2zM85.2 43.8l.6 .2h-.5z"/>
<path d="M85.3 44h.5zM85.3 44h.5z"/>
<path d="M85.4 44l.4 .1zM85.4 44l.4 .1z"/>
<path d="M85.7 44.1h.1zM85.5 44.1h.3z"/>
<path d="M85.8 48.1h.3zM85.8 48.1h.3z"/>
<path d="M85.8 42.4l.3 .1zM85.8 42.4l.3 .1z"/>
<path d="M85.8 48.1l.5 .1zM85.8 48.1l.5 .1h-.5z"/>
<path d="M85.8 42.5l.5 .1zM85.8 42.5l.5 .1h-.5z"/>
<path d="M85.8 48.2l.6 .1zM85.8 48.2l.6 .1h-.6z"/>
<path d="M85.8 42.6h.6zM85.8 42.6h.6h-.6z"/>
<path d="M85.8 48.3l.7 .1zM85.8 48.3l.7 .1h-.7z"/>
<path d="M85.8 42.6l.7 .1zM85.8 42.6l.7 .1h-.7z"/>
<path d="M85.8 48.4l.8 .1-.1-.1zM85.8 48.4l.8 .1h-.8z"/>
<path d="M85.8 42.7l.8 .2-.1-.2zM85.8 42.7l.8 .2h-.8z"/>
<path d="M85.8 48.5l.8 .2v-.2zM85.8 48.5l.8 .2h-.8z"/>
<path d="M85.8 42.9l.8 .1v-.1zM85.8 42.9l.8 .1h-.8z"/>
<path d="M85.8 48.7l.9 .1-.1-.1zM85.8 48.7l.9 .1h-.9z"/>
<path d="M85.8 43l.9 .2-.1-.2zM85.8 43l.9 .2h-.9z"/>
<path d="M85.8 48.8l.9 .2v-.2zM85.8 48.8l.9 .2h-.9z"/>
<path d="M85.8 43.2l.9 .1v-.1zM85.8 43.2l.9 .1h-.9z"/>
<path d="M109.1 49l.9 .1v-.1zM109.1 49l.9 .1h-.8z"/>
<path d="M109.2 49.1l.8 .1v-.1zM109.2 49.1l.8 .1h-.8z"/>
<path d="M109.2 49.2l.8 .2v-.2zM109.2 49.2l.8 .2h-.8z"/>
<path d="M109.2 49.4l.8 .1v-.1zM109.2 49.4l.8 .1h-.7z"/>
<path d="M109.3 49.5l.7 .1v-.1zM109.3 49.5l.7 .1h-.5z"/>
<path d="M109.5 49.6l.5 .1v-.1zM109.5 49.6l.5 .1z"/>
<path d="M109.5 49.7l.5 .1zM109.5 49.7l.5 .1z"/>
<path d="M109.8 49.8h.2zM109.7 49.8h.3z"/>
<path d="M109.1 43.3l.9 .1v-.1zM109.1 43.3l.9 .1h-.8z"/>
<path d="M109.2 43.4l.8 .2v-.2zM109.2 43.4l.8 .2h-.8z"/>
<path d="M109.2 43.6l.8 .1v-.1zM109.2 43.6l.8 .1h-.8z"/>
<path d="M109.2 43.7l.8 .1v-.1zM109.2 43.7l.8 .1h-.7z"/>
<path d="M109.3 43.8l.7 .2v-.2zM109.3 43.8l.7 .2h-.5z"/>
<path d="M109.5 44h.5zM109.5 44h.5z"/>
<path d="M109.5 44l.5 .1zM109.5 44l.5 .1z"/>
<path d="M109.8 44.1h.2zM109.7 44.1h.3z"/>
<path d="M110 48.1h.3zM110 48.1h.3z"/>
<path d="M110 42.4l.3 .1zM110 42.4l.3 .1z"/>
<path d="M110 48.1l.4 .1zM110 48.1l.4 .1h-.4z"/>
<path d="M110 42.5l.4 .1zM110 42.5l.4 .1h-.4z"/>
<path d="M110 48.2l.5 .1zM110 48.2l.5 .1h-.5z"/>
<path d="M110 42.6h.5zM110 42.6h.5h-.5z"/>
<path d="M110 48.3l.6 .1zM110 48.3l.6 .1h-.6z"/>
<path d="M110 42.6l.6 .1zM110 42.6l.6 .1h-.6z"/>
<path d="M110 48.4l.7 .1-.1-.1zM110 48.4l.7 .1h-.7z"/>
<path d="M110 42.7l.7 .2-.1-.2zM110 42.7l.7 .2h-.7z"/>
<path d="M110 48.5l.8 .2-.1-.2zM110 48.5l.8 .2h-.8z"/>
<path d="M110 42.9l.8 .1-.1-.1zM110 42.9l.8 .1h-.8z"/>
<path d="M110 48.7l.8 .1v-.1zM110 48.7l.8 .1h-.8z"/>
<path d="M110 43l.8 .2v-.2zM110 43l.8 .2h-.8z"/>
<path d="M110 48.8l.9 .2-.1-.2zM110 48.8l.9 .2h-.9z"/>
<path d="M110 43.2l.9 .1-.1-.1zM110 43.2l.9 .1h-.9z"/>
<path d="M166.9 113.1l.3 .1zM166.9 113.1l.3 .1z"/>
<path d="M166.9 113.2h.3zM166.9 113.2h.3z"/>
<path d="M166.9 113.2l.3 .1zM166.9 113.2l.3 .1z"/>
<path d="M167 113.3h.2zM167 113.3h.2zM167 113.3h.2z"/>
<path d="M167 113.3h.2zM167 113.3h.2zM167.1 113.3h.1zM167.1 113.3h.1zM167.1 113.3h.1z"/>
<path d="M167.2 112.9v.1zM167.2 112.9v.1z"/>
<path d="M167.2 113h.1zM167.2 113h.1zM167.2 113h.1zM167.2 113h.1z"/>
<path d="M167.2 113h.1zM167.2 113h.1z"/>
<path d="M167.2 113h.1zM167.2 113h.1z"/>
<path d="M167.2 113l.2 .1zM167.2 113l.2 .1zM167.2 113.1h.2zM167.2 113.1h.2z"/>
<path d="M167.2 113.1h.2zM167.2 113.1h.2z"/>
<path d="M170.9 109.1l.2 .1zM170.9 109.1l.2 .1z"/>
<path d="M170.9 109.2h.2zM170.9 109.2h.2z"/>
<path d="M170.9 109.2l.2 .1zM170.9 109.2l.2 .1z"/>
<path d="M171 109.3h.1zM171 109.3h.1zM171 109.3h.1z"/>
<path d="M171 109.3l.1 .1zM171 109.3l.1 .1zM171 109.4h.1z"/>
<path d="M170.9 117.1l.2 .1zM170.9 117.1l.2 .1z"/>
<path d="M170.9 117.2h.2zM170.9 117.2h.2z"/>
<path d="M170.9 117.2h.2zM170.9 117.2h.2zM171 117.2h.1zM171 117.2h.1z"/>
<path d="M171 117.2l.1 .1zM171 117.2l.1 .1z"/>
<path d="M171 117.3h.1zM171 117.3h.1zM171 117.3h.1z"/>
<path d="M171.1 108.9l.1 .1zM171.1 108.9l.1 .1zM171.1 109h.1zM171.1 109h.1z"/>
<path d="M171.1 109h.2zM171.1 109h.2z"/>
<path d="M171.1 116.9h.1zM171.1 116.9h.1z"/>
<path d="M171.1 116.9h.1zM171.1 116.9h.1z"/>
<path d="M171.1 116.9h.2zM171.1 116.9h.2z"/>
<path d="M171.1 116.9l.2 .1zM171.1 116.9l.2 .1z"/>
<path d="M171.1 109h.2zM171.1 109h.2z"/>
<path d="M171.1 109l.2 .1zM171.1 109l.2 .1z"/>
<path d="M171.1 109.1h.3zM171.1 109.1h.3z"/>
<path d="M171.1 117h.2zM171.1 117h.2z"/>
<path d="M171.1 109.1h.3zM171.1 109.1h.3zM171.1 109.1h.3zM171.1 109.1h.3z"/>
<path d="M171.1 117h.3zM171.1 117h.3z"/>
<path d="M171.1 117l.3 .1zM171.1 117l.3 .1z"/>
<path d="M171.1 117.1h.3zM171.1 117.1h.3z"/>
<path d="M175 113.3h.1zM175 113.3h.1z"/>
<path d="M174.9 113.1l.2 .1zM174.9 113.1l.2 .1z"/>
<path d="M174.9 113.2h.2zM174.9 113.2h.2z"/>
<path d="M174.9 113.2l.2 .1zM174.9 113.2l.2 .1z"/>
<path d="M174.9 113.3h.2zM174.9 113.3h.2zM174.9 113.3h.2z"/>
<path d="M175 113.3h.1zM175 113.3h.1zM175 113.3h.1z"/>
<path d="M175.1 112.9l.1 .1zM175.1 112.9l.1 .1zM175.1 113h.1zM175.1 113h.1z"/>
<path d="M175.1 113h.1zM175.1 113h.1z"/>
<path d="M175.1 113h.2zM175.1 113h.2z"/>
<path d="M175.1 113h.2zM175.1 113h.2z"/>
<path d="M175.1 113l.2 .1zM175.1 113l.2 .1zM175.1 113.1h.2zM175.1 113.1h.2z"/>
<path d="M175.1 113.1h.2zM175.1 113.1h.2z"/>
</g>
<g font-size="2">
<text x="140.2" y="27.2">300.0000</text>
<text x="93.8" y="34.8">200.0000</text>
<text x="76.2" y="46.8">120.0000</text>
<text x="164.2" y="42.1">160.0000</text>
<text x="172.6" y="55.8">85.0000</text>
<text x="196.5" y="64.3">300.0000</text>
<text x="129.9" y="70.6">Ø44.0000</text>
<text x="94" y="75">150.0000</text>
<text x="205.8" y="72.3">50.0000</text>
<text x="128.7" y="82.1">Ø64.0000</text>
<text x="128.6" y="88.9">Ø65.0000</text>
<text x="160.6" y="88.7">Ø64.0000</text>
<text x="130.6" y="100.9">Ø40.0000</text>
<text x="131.4" y="104.9">300.0000</text>
<text x="100.5" y="113.3">Ø40.0000</text>
<text x="122.7" y="110.3">Ø20.0000</text>
<text x="138.5" y="113.9">Ø40.0000</text>
<text x="175.2" y="110.4">Ø32.0000</text>
<text x="76.1" y="118.3">546.2655</text>
<text x="139.1" y="118.6">150.0000</text>
<text x="178.2" y="116.6">Ø61.0000</text>
<text x="214.8" y="125.9">575.9823</text>
<text x="125.2" y="148.1">Ø34.8000</text>
<text x="164.3" y="145.9">40.0000</text>
<text x="165" y="149.2">Ø20.0000</text>
<text x="149" y="151.6">36.0000</text>
<text x="198.7" y="169.9">166.0000</text>
</g>
<g font-size="1.6">
<text x="226.2" y="51.4">PART - TOP TRACK C</text>
<text x="226.3" y="53.3">QTY - 40 NOS</text>
<text x="88.7" y="59.8">PART - TOP TRACK A</text>
<text x="226.3" y="55.2">THICKNESS -8MM</text>
<text x="88.7" y="65.5">MATERIAL - M.S.</text>
<text x="88.7" y="61.7">QTY - 20 NOS</text>
<text x="88.8" y="63.6">THICKNESS -10MM</text>
<text x="130.2" y="61.9">PART - TOP TRACK B</text>
<text x="130.2" y="63.9">QTY - 20 NOS</text>
<text x="130.3" y="65.8">THICKNESS -10MM</text>
<text x="226.9" y="68.7">PART - TOP TRACK D</text>
<text x="227" y="70.6">QTY - 40 NOS</text>
<text x="133.2" y="73.3">PART - TOP TRACK E</text>
<text x="133.3" y="75.2">QTY - 20 NOS</text>
<text x="133.3" y="77.1">THICKNESS -6MM</text>
<text x="227" y="72.5">THICKNESS -12MM</text>
<text x="130.9" y="92.6">PART - WHEEL PLATE C</text>
<text x="131" y="94.5">QTY - 60 NOS</text>
<text x="163.2" y="92">PART - TOP TRACK F</text>
<text x="163.3" y="93.9">QTY - 20 NOS</text>
<text x="163.3" y="95.8">THICKNESS -6MM</text>
<text x="130.9" y="98.4">MATERIAL - M.S.</text>
<text x="131" y="96.5">THICKNESS -2MM</text>
<text x="163.2" y="97.7">MATERIAL - M.S.</text>
<text x="223.7" y="111.5">PART - MOTOR BASE PLATE</text>
<text x="223.8" y="113.4">QTY - 2 NOS</text>
<text x="223.8" y="115.3">THICKNESS -10MM</text>
<text x="166.4" y="121.3">PART - WHEEL PLATE B</text>
<text x="166.5" y="123.2">QTY - 130 NOS</text>
<text x="166.5" y="125.2">THICKNESS -3MM</text>
<text x="166.4" y="127.1">MATERIAL - M.S.</text>
<text x="117.1" y="132.1">PART - WHEEL PLATE B</text>
<text x="117.2" y="134">QTY - 20 NOS</text>
<text x="117.2" y="135.9">THICKNESS -10MM</text>
<text x="116.4" y="155.8">PART - WHEEL PLATE B</text>
<text x="89.1" y="160.7">PART - WHEEL PLATE A</text>
<text x="116.4" y="161.6">MATERIAL - M.S.</text>
<text x="116.5" y="157.7">QTY - 20 NOS</text>
<text x="116.5" y="159.7">THICKNESS -08MM</text>
<text x="154.6" y="157.4">PART - WHEEL PLATE B</text>
<text x="154.7" y="159.3">QTY - 80 NOS</text>
<text x="154.7" y="161.2">THICKNESS -30MM</text>
<text x="89.2" y="162.6">QTY - 20 NOS</text>
<text x="89.2" y="164.5">THICKNESS -10MM</text>
<text x="154.6" y="163.1">MATERIAL - M.S</text>
</g>
</svg>
